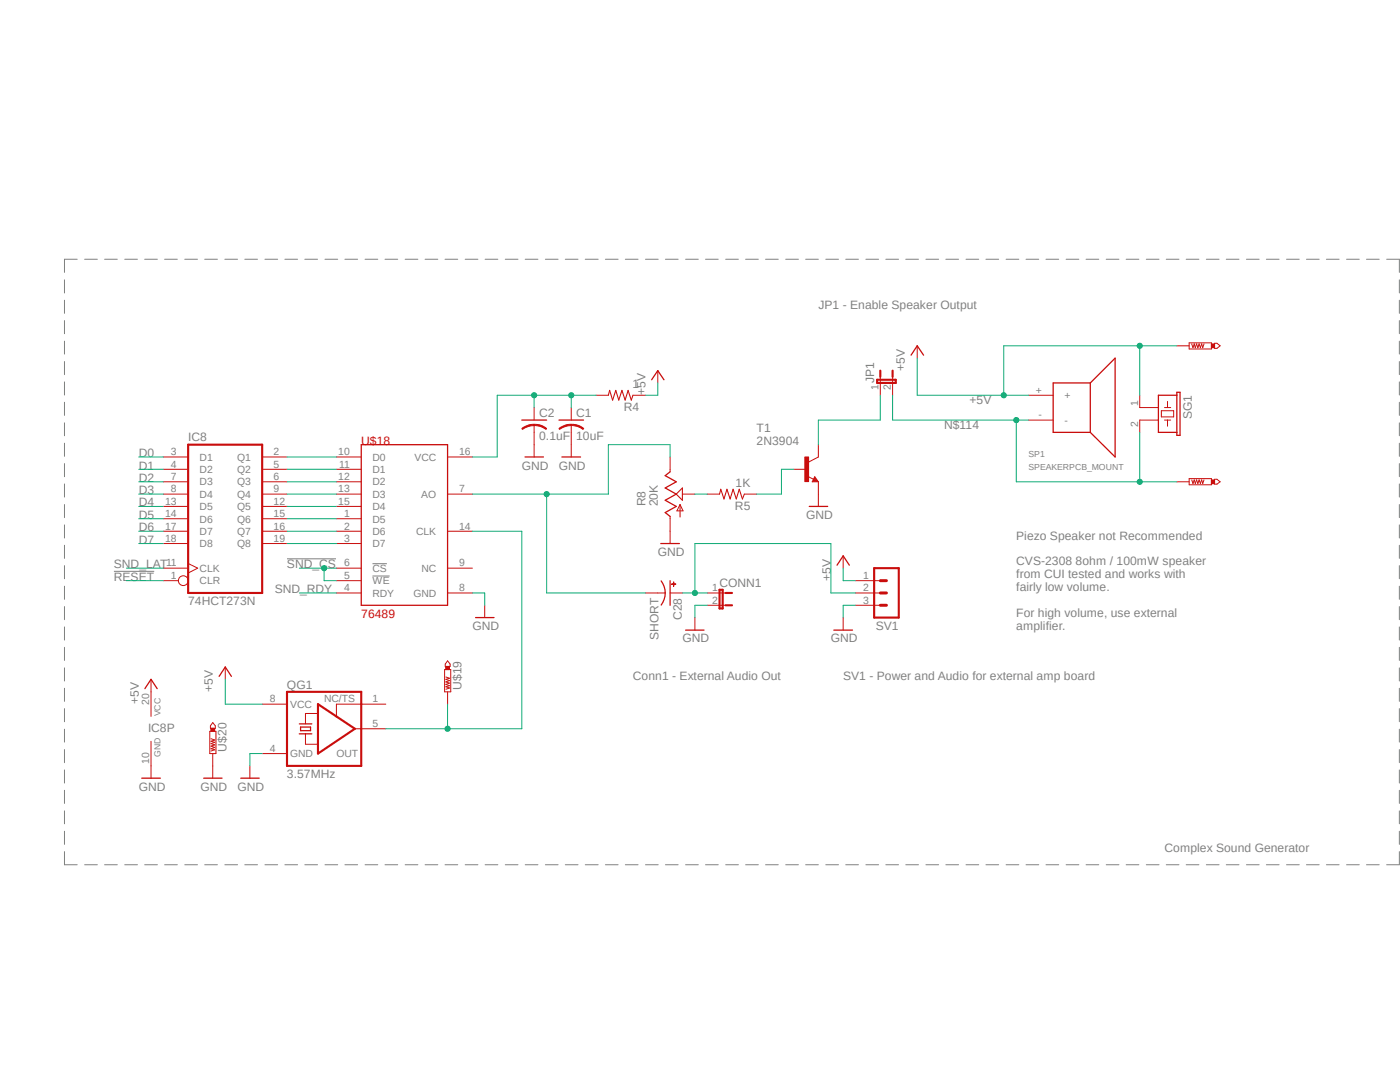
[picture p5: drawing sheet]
<svg xmlns="http://www.w3.org/2000/svg" width="279mm" height="216mm" viewBox="0 0 279 216" stroke-linecap="round" stroke-linejoin="round" font-family="sans-serif">
<path d="M12.7 51.6l266.7 121.1M279.4 51.6l-266.7 121.1" fill="none" stroke="#fff" stroke-width=".2"/>
<g fill="none" stroke="#808080" stroke-width=".2">
<path d="M12.9 55.8v2.7M12.9 59.9v2.6M15.4 51.7h-2.5v2.7M16.9 51.7h2.5M20.9 51.7h2.5M24.9 51.7h2.5M28.9 51.7h2.5M32.9 51.7h2.5M36.9 51.7h2.5M40.9 51.7h2.5M44.9 51.7h2.5M48.9 51.7h2.5"/>
<path d="M52.9 51.7h2.5M56.9 51.7h2.5M60.8 51.7h2.6M64.9 51.7h2.5M68.8 51.7h2.6M72.9 51.7h2.5M76.8 51.7h2.6M80.9 51.7h2.5M84.8 51.7h2.6M88.8 51.7h2.6M92.8 51.7h2.6M96.8 51.7h2.6"/>
<path d="M100.8 51.7h2.6M104.8 51.7h2.6M108.8 51.7h2.6M112.8 51.7h2.6M116.8 51.7h2.6M120.8 51.7h2.6M124.8 51.7h2.5M128.8 51.7h2.6M132.8 51.7h2.5M136.8 51.7h2.6M140.8 51.7h2.5M144.8 51.7h2.6"/>
<path d="M148.8 51.7h2.5M152.8 51.7h2.5M156.8 51.7h2.5M160.8 51.7h2.5M164.8 51.7h2.5M168.8 51.7h2.5M172.8 51.7h2.5M176.8 51.7h2.5M180.8 51.7h2.5M184.8 51.7h2.5M188.8 51.7h2.5M192.8 51.7h2.5"/>
<path d="M196.8 51.7h2.5M200.8 51.7h2.5M204.8 51.7h2.5M208.7 51.7h2.6M212.8 51.7h2.5M216.7 51.7h2.6M220.8 51.7h2.5M224.7 51.7h2.6M228.8 51.7h2.5M232.7 51.7h2.6M236.7 51.7h2.6M240.7 51.7h2.6"/>
<path d="M244.7 51.7h2.6M248.8 51.7h2.5M252.7 51.7h2.6M256.8 51.7h2.5M260.7 51.7h2.6M264.7 51.7h2.6M268.7 51.7h2.6M272.7 51.7h2.6M276.7 51.7h2.6v2.7M279.3 55.8v2.7M279.3 59.9v2.6M12.9 64v2.6"/>
<path d="M12.9 68.1v2.6M12.9 72.1v2.7M12.9 76.2v2.6M279.3 64v2.6M279.3 68.1v2.6M279.3 72.1v2.7M279.3 76.2v2.6M12.9 80.3v2.6M12.9 84.4v2.6M12.9 88.4v2.7M12.9 92.5v2.6M12.9 96.6v2.6"/>
<path d="M279.3 80.3v2.6M279.3 84.4v2.6M279.3 88.4v2.7M279.3 92.5v2.6M279.3 96.6v2.6M12.9 100.7v2.6M12.9 104.7v2.7M12.9 108.8v2.6M12.9 112.9v2.6M12.9 117v2.6M22.7 114h8.1M57.3 111.5h9.8"/>
<path d="M74.3 112.5h2.9M74.3 114.9h3.5M279.3 100.7v2.6M279.3 104.7v2.7M279.3 108.8v2.6M279.3 112.9v2.6M279.3 117v2.6M12.9 121v2.7M12.9 125.1v2.6M12.9 129.2v2.6M12.9 133.3v2.6M12.9 137.3v2.7"/>
<path d="M279.3 121v2.7M279.3 125.1v2.6M279.3 129.2v2.6M279.3 133.3v2.6M279.3 137.3v2.7M12.9 141.4v2.6M12.9 145.5v2.6M12.9 149.6v2.6M12.9 153.6v2.7M12.9 157.7v2.6M279.3 141.4v2.6M279.3 145.5v2.6"/>
<path d="M279.3 149.6v2.6M279.3 153.6v2.7M279.3 157.7v2.6M12.9 161.8v2.6M12.9 165.9v2.6M12.9 169.9v2.7h2.5M16.9 172.6h2.5M20.9 172.6h2.5M24.9 172.6h2.5M28.9 172.6h2.5M32.9 172.6h2.5M36.9 172.6h2.5"/>
<path d="M40.9 172.6h2.5M44.9 172.6h2.5M48.9 172.6h2.5M52.9 172.6h2.5M56.9 172.6h2.5M60.8 172.6h2.6M64.9 172.6h2.5M68.8 172.6h2.6M72.9 172.6h2.5M76.8 172.6h2.6M80.9 172.6h2.5M84.8 172.6h2.6"/>
<path d="M88.8 172.6h2.6M92.8 172.6h2.6M96.8 172.6h2.6M100.8 172.6h2.6M104.8 172.6h2.6M108.8 172.6h2.6M112.8 172.6h2.6M116.8 172.6h2.6M120.8 172.6h2.6M124.8 172.6h2.5M128.8 172.6h2.6M132.8 172.6h2.5"/>
<path d="M136.8 172.6h2.6M140.8 172.6h2.5M144.8 172.6h2.6M148.8 172.6h2.5M152.8 172.6h2.5M156.8 172.6h2.5M160.8 172.6h2.5M164.8 172.6h2.5M168.8 172.6h2.5M172.8 172.6h2.5M176.8 172.6h2.5M180.8 172.6h2.5"/>
<path d="M184.8 172.6h2.5M188.8 172.6h2.5M192.8 172.6h2.5M196.8 172.6h2.5M200.8 172.6h2.5M204.8 172.6h2.5M208.7 172.6h2.6M212.8 172.6h2.5M216.7 172.6h2.6M220.8 172.6h2.5M224.7 172.6h2.6M228.8 172.6h2.5"/>
<path d="M232.7 172.6h2.6M236.7 172.6h2.6M240.7 172.6h2.6M244.7 172.6h2.6M248.8 172.6h2.5M252.7 172.6h2.6M256.8 172.6h2.5M260.7 172.6h2.6M264.7 172.6h2.6M268.7 172.6h2.6M272.7 172.6h2.6M279.3 169.9v2.7h-2.6"/>
<path d="M279.3 161.8v2.6M279.3 165.9v2.6"/>
</g>
<g fill="none" stroke="#c90d0c" stroke-width=".2">
<path d="M119 78.9h2.4M126.3 78.9h2.5M131.3 74v2.4M67.1 91.2h5M67.1 93.6h5M67.1 96.1h5M67.1 98.6h5M89.3 91.2h5M89.3 98.6h5M106.6 84.8v1.5M67.1 101h5M67.1 103.5h5"/>
<path d="M67.1 106h5M67.1 108.5h5M67.1 113.4h5M67.1 115.9h5M67.1 118.3h5M89.3 106h5M89.3 113.4h5M89.3 118.3h5M96.7 120.8v2.4"/>
</g>
<path d="M130 75.8l1.3-1.8 1.2 1.8M72.1 88.7h17.2v32.1h-17.2zM104.1 83.8h5M94.9 123.2h3.7" fill="none" stroke="#c90d0c" stroke-width=".25"/>
<path d="M121.4 78.9l.3-1 .6 1.9 .6-1.9 .6 1.9 .6-1.9 .7 1.9 .5-1.9 .7 1.9 .3-.9" fill="none" stroke="#c90d0c" stroke-width=".21"/>
<path d="M106.6 84.7a3.5 3.5 0 0 1 2.5 .8l-.1 .2a3.9 3.9 0 0 0-2.4-.8z" fill-rule="evenodd" fill="#c90d0c"/>
<path d="M106.6 84.7a3.5 3.5 0 0 1 2.5 .8l-.1 .2a3.9 3.9 0 0 0-2.4-.8z" fill="none" stroke="#c90d0c" stroke-width=".2"/>
<path d="M104.1 85.5a4 4 0 0 1 2.5-.8v.2a4.2 4.2 0 0 0-2.3 .8z" fill-rule="evenodd" fill="#c90d0c"/>
<g fill="none" stroke="#c90d0c" stroke-width=".2">
<path d="M104.1 85.5a4 4 0 0 1 2.5-.8v.2a4.2 4.2 0 0 0-2.3 .8zM106.6 81.3v2.5M106.6 86.3v4.9M45 133.1v2.5M88.7 133.6h1.3v4.4h-1.3zM89 135.1l.7 .2-.7 .3 .7 .2-.7 .3 .7 .2-.7 .3 .7 .2-.7 .2 .7 .3-.7 .2M89.3 131.9l.5 .6v.5h-.9v-.5zM49.9 152.8v2.5M52.3 140.5h5M52.3 150.4h5M61 146.4v2.1h2.5M63.5 142.4h-2.5v2"/>
<path d="M70.8 145.4h6.2M77 140.5h-9.9v2.5"/>
</g>
<path d="M104.8 91.2h3.7M43.7 135l1.3-1.9 1.2 1.9M48 155.3h3.7M59.7 146.4h2.5M59.7 144.4h2.5M60 145.1h2v.7h-2z" fill="none" stroke="#c90d0c" stroke-width=".25"/>
<path d="M57.3 138h14.8v14.8h-14.8zM63.5 140.5l7.3 4.9-7.3 5z" fill="none" stroke="#c90d0c" stroke-width=".42"/>
<path d="M88.9 133h.8v.6h-.8z" fill-rule="evenodd" fill="#c90d0c"/>
<path d="M88.9 133h.8v.6h-.8zM89.3 138v2.5M41.9 145.9h1.2v4.5h-1.2zM42.1 147.4l.7 .3-.7 .2 .7 .2-.7 .3 .7 .2-.7 .3 .7 .2-.7 .3 .7 .2-.7 .3M42.5 144.2l.5 .6v.5h-1v-.5z" fill="none" stroke="#c90d0c" stroke-width=".2"/>
<path d="M42.1 145.3h.7v.6h-.7z" fill-rule="evenodd" fill="#c90d0c"/>
<g fill="none" stroke="#c90d0c" stroke-width=".2">
<path d="M205.3 78.9h4.9M227.5 78.9v2.4h3.7M205.3 83.8h4.9M231.2 83.8h-3.7v2.5M231.8 82h2.4v1.2h-2.4zM232.4 83.8h1.2M232.4 81.3h1.2M233 80.1v1.2M233 83.8v1.2M237.3 95.5h4.5v1.2h-4.5zM237.8 95.8l.3 .7 .2-.7 .2 .7 .3-.7 .3 .7 .2-.7 .3 .7 .2-.7 .2 .7 .3-.7M242.4 95.6h.5l.6 .5-.6 .5h-.5z"/>
<path d="M42.1 145.3h.7v.6h-.7zM42.5 150.4v4.9"/>
</g>
<path d="M217.6 76.4h-7.4v9.9h7.4M217.6 76.4v9.9M217.6 76.4l4.9-4.9v19.7l-4.9-4.9M234.9 78.9h-3.7v7.4h3.7M234.9 78.3h.6v8.6h-.6zM40.6 155.3h3.7" fill="none" stroke="#c90d0c" stroke-width=".25"/>
<path d="M241.8 95.8h.6v.7h-.6z" fill-rule="evenodd" fill="#c90d0c"/>
<path d="M237.3 68.4h4.5v1.2h-4.5zM237.8 68.6l.3 .8 .2-.8 .2 .8 .3-.8 .3 .8 .2-.8 .3 .8 .2-.8 .2 .8 .3-.8M242.4 68.5h.5l.6 .5-.6 .5h-.5zM234.9 96.1h2.4M241.8 95.8h.6v.7h-.6z" fill="none" stroke="#c90d0c" stroke-width=".2"/>
<path d="M241.8 68.6h.6v.8h-.6z" fill-rule="evenodd" fill="#c90d0c"/>
<path d="M234.9 69h2.4M241.8 68.6h.6v.8h-.6zM114 84.8v1.5" fill="none" stroke="#c90d0c" stroke-width=".2"/>
<path d="M111.5 83.8h5" fill="none" stroke="#c90d0c" stroke-width=".25"/>
<path d="M114 84.7a3.5 3.5 0 0 1 2.5 .8l-.2 .2a3.9 3.9 0 0 0-2.3-.8z" fill-rule="evenodd" fill="#c90d0c"/>
<path d="M114 84.7a3.5 3.5 0 0 1 2.5 .8l-.2 .2a3.9 3.9 0 0 0-2.3-.8z" fill="none" stroke="#c90d0c" stroke-width=".2"/>
<path d="M111.5 85.5a4 4 0 0 1 2.5-.8v.2a4.2 4.2 0 0 0-2.3 .8z" fill-rule="evenodd" fill="#c90d0c"/>
<path d="M111.5 85.5a4 4 0 0 1 2.5-.8v.2a4.2 4.2 0 0 0-2.3 .8zM114 81.3v2.5M114 86.3v4.9M133.7 91.2v2.9M136.2 98.6h2.5M131.3 118.3h1.5M133.7 103v5.5M135.7 100.7v2.5M135.7 100.7l.6 1.2h-1.2zM141.1 118.3h3.7M138.7 123.2v2.5M141.1 120.8h3.7" fill="none" stroke="#c90d0c" stroke-width=".2"/>
<path d="M112.1 91.2h3.8M133.7 94.1l-.9 .8 2.2 1.2-2.2 1.3 2.2 1.2-2.2 1.2 2.2 1.2-2.2 1.3 .9 .7M131.9 108.5h3.7M132 115.9a4 4 0 0 1 0 4.8M133.7 115.9v4.9M136.8 125.7h3.7" fill="none" stroke="#c90d0c" stroke-width=".25"/>
<path d="M143.6 117.7h.6v3.7h-.6zM144.8 118.3h1.3M144.8 120.8h1.3" fill="none" stroke="#c90d0c" stroke-width=".42"/>
<path d="M135 98.6l1.2-1.2v2.4z" fill="none" stroke="#c90d0c" stroke-width=".21"/>
<path d="M134.4 116.1l.1 .9z" fill-rule="evenodd" fill="#c90d0c"/>
<path d="M134.4 116.1l.1 .9z" fill="none" stroke="#c90d0c" stroke-width=".2"/>
<path d="M134 116.5l.9 .1z" fill-rule="evenodd" fill="#c90d0c"/>
<g fill="none" stroke="#c90d0c" stroke-width=".2">
<path d="M32.6 91.2h4.9M32.6 93.6h4.9M32.6 96.1h4.9M32.6 98.6h4.9M52.3 91.2h5M52.3 93.6h5M52.3 96.1h5M52.3 98.6h5M161.2 95l1.1 .6M162.6 95.1l.7 1h-1.2zM163.3 91.2l-1.9 1M32.6 115.9h3"/>
<path d="M32.6 113.4h4.9M32.6 101h4.9M32.6 103.5h4.9M32.6 106h4.9M32.6 108.5h4.9M37.5 112.4l2 1-2 .9M52.3 101h5M52.3 103.5h5M52.3 106h5M52.3 108.5h5M128.8 118.3h2.5M133.7 118.3h2.5"/>
<path d="M134 116.5l.9 .1zM30.1 135.6v7.4M30.1 147.9v7.4"/>
<circle cx="36.6" cy="115.9" r=".98"/>
</g>
<path d="M37.5 88.7h14.8v29.6h-14.8z" fill="none" stroke="#c90d0c" stroke-width=".42"/>
<path d="M162.6 95.6l.1 .3h-.4l.3-.5 .5 .6h-.8M28.9 137.4l1.2-1.8 1.3 1.8M28.3 155.3h3.7" fill="none" stroke="#c90d0c" stroke-width=".25"/>
<path d="M160.6 91.2h.8v4.9h-.8z" fill-rule="evenodd" fill="#c90d0c"/>
<g fill="none" stroke="#c90d0c" stroke-width=".2">
<path d="M175.7 75.2v3.7M178.1 75.2v3.7M183 69v2.5M141.1 98.6h2.5M148.5 98.6h2.5M158.4 93.6h2.5M160.6 91.2h.8v4.9h-.8zM163.3 88.7v2.5M163.3 96.1v4.9M168.3 110.9v2.5M170.7 115.9h5M170.7 118.3h5"/>
<path d="M168.3 123.2v2.5M170.7 120.8h5"/>
</g>
<path d="M143.6 98.6l.2-1 .7 2 .6-2 .6 2 .6-2 .6 2 .6-2 .7 2 .3-1" fill="none" stroke="#c90d0c" stroke-width=".21"/>
<path d="M181.8 70.9l1.2-1.9 1.3 1.9M161.5 101h3.7M167 112.8l1.3-1.9 1.2 1.9M166.4 125.7h3.7" fill="none" stroke="#c90d0c" stroke-width=".25"/>
<path d="M175 75.8h3.8v.6h-3.8zM175.7 74v1.2M178.1 74v1.2M174.5 113.4h4.9v9.8h-4.9z" fill="none" stroke="#c90d0c" stroke-width=".42"/>
<path d="M175.7 118.3h1.2M175.7 115.9h1.2M175.7 120.8h1.2" fill="none" stroke="#c90d0c" stroke-width=".59"/>
<path d="M27.7 91.2h4.9M27.7 93.6h4.9M27.7 96.1h4.9M27.7 98.6h4.9M27.7 101h4.9M27.7 103.5h4.9M27.7 106h4.9M27.7 108.5h4.9M59.7 113.4h7.4M64.7 113.4v2.5h2.4" fill="none" stroke="#0dab76" stroke-width=".2"/>
<circle cx="64.7" cy="113.4" r=".51" fill="#0dab76"/>
<g fill="none" stroke="#0dab76" stroke-width=".2">
<path d="M131.3 76.4v2.5h-2.5M200.3 69v9.9h5M168.3 113.4v2.5h2.4M45 135.6v4.9h7.3"/>
<circle cx="64.7" cy="113.4" r=".51"/>
</g>
<circle cx="200.3" cy="78.9" r=".51" fill="#0dab76"/>
<g fill="none" stroke="#0dab76" stroke-width=".2">
<path d="M200.3 69h34.6M227.5 69v9.9"/>
<circle cx="200.3" cy="78.9" r=".51"/>
</g>
<circle cx="227.5" cy="69" r=".51" fill="#0dab76"/>
<g fill="none" stroke="#0dab76" stroke-width=".2">
<path d="M106.6 78.9v2.4M119 78.9h-19.8v12.3h-4.9M183 71.5v7.4h17.3"/>
<circle cx="227.5" cy="69" r=".51"/>
</g>
<circle cx="106.6" cy="78.9" r=".51" fill="#0dab76"/>
<g fill="none" stroke="#0dab76" stroke-width=".2">
<path d="M114 78.9v2.4"/>
<circle cx="106.6" cy="78.9" r=".51"/>
</g>
<circle cx="114" cy="78.9" r=".51" fill="#0dab76"/>
<g fill="none" stroke="#0dab76" stroke-width=".2">
<path d="M94.3 118.3h2.4v2.5M141.1 120.8h-2.4v2.4M170.7 120.8h-2.4v2.4M52.3 150.4h-2.4v2.4M77 145.4h27.1M89.3 140.5v4.9"/>
<circle cx="114" cy="78.9" r=".51"/>
</g>
<circle cx="89.3" cy="145.4" r=".51" fill="#0dab76"/>
<g fill="none" stroke="#0dab76" stroke-width=".2">
<path d="M57.3 91.2h9.8M57.3 93.6h9.8M57.3 96.1h9.8M57.3 98.6h9.8M109.1 98.6v19.7h19.7M133.7 91.2v-2.5h-12.3v9.9h-27.1M25.2 115.9h7.4M25.2 113.4h7.4M57.3 106h9.8M57.3 101h9.8M57.3 103.5h9.8M57.3 108.5h9.8"/>
<path d="M59.7 118.3h7.4M94.3 106h9.8v39.4"/>
<circle cx="89.3" cy="145.4" r=".51"/>
</g>
<circle cx="109.1" cy="98.6" r=".51" fill="#0dab76"/>
<g fill="none" stroke="#0dab76" stroke-width=".2">
<path d="M158.4 93.6h-2.4v5h-5M205.3 83.8h-2.5v12.3h32.1M227.5 86.3v9.8"/>
<circle cx="109.1" cy="98.6" r=".51"/>
</g>
<circle cx="227.5" cy="96.1" r=".51" fill="#0dab76"/>
<g fill="none" stroke="#0dab76" stroke-width=".2">
<path d="M178.1 83.8h24.7"/>
<circle cx="227.5" cy="96.1" r=".51"/>
</g>
<circle cx="202.8" cy="83.8" r=".51" fill="#0dab76"/>
<g fill="none" stroke="#0dab76" stroke-width=".2">
<path d="M175.7 78.9v4.9h-12.4v4.9M178.1 78.9v4.9M136.2 118.3h4.9M138.7 118.3v-9.8h27.1v9.8h4.9"/>
<circle cx="202.8" cy="83.8" r=".51"/>
</g>
<circle cx="138.7" cy="118.3" r=".51" fill="#0dab76"/>
<g fill="none" stroke="#0dab76" stroke-width=".2">
<path d="M138.7 98.6h2.4"/>
<circle cx="138.7" cy="118.3" r=".51"/>
</g>
<g font-size="2.4" fill="#808080">
<text x="163.3" y="61.6">JP1 - Enable Speaker Output</text>
<text x="126.2" y="77.4">1</text>
<text x="174.5" y="76.4" transform="rotate(-90 174.5 76.4)">JP1</text>
<text x="180.6" y="74" transform="rotate(-90 180.6 74)">+5V</text>
<text x="107.6" y="83.2">C2</text>
<text x="115" y="83.2">C1</text>
<text x="124.5" y="82">R4</text>
<text x="128.8" y="78.9" transform="rotate(-90 128.8 78.9)">+5V</text>
<text x="193.5" y="80.6">+5V</text>
<text x="237.8" y="83.7" transform="rotate(-90 237.8 83.7)">SG1</text>
<text x="37.5" y="88.1">IC8</text>
<text x="107.6" y="87.9">0.1uF</text>
<text x="115" y="87.9">10uF</text>
<text x="151" y="88.7">2N3904</text>
<text x="151" y="86.3">T1</text>
<text x="188.4" y="85.6">N$114</text>
<text x="27.7" y="91.2">D0</text>
<text x="27.7" y="93.7">D1</text>
<text x="104.1" y="93.7">GND</text>
<text x="111.5" y="93.7">GND</text>
<text x="27.7" y="96.1">D2</text>
<text x="27.7" y="98.6">D3</text>
<text x="27.7" y="101">D4</text>
<text x="128.8" y="101" transform="rotate(-90 128.8 101)">R8</text>
<text x="131.3" y="101" transform="rotate(-90 131.3 101)">20K</text>
<text x="146.7" y="101.8">R5</text>
<text x="146.8" y="97.1">1K</text>
<text x="27.7" y="103.5">D5</text>
<text x="27.7" y="106">D6</text>
<text x="160.9" y="103.5">GND</text>
<text x="202.8" y="107.7">Piezo Speaker not Recommended</text>
<text x="22.7" y="113.4">SND_LAT</text>
<text x="27.7" y="108.5">D7</text>
<text x="57.3" y="113.4">SND_CS</text>
<text x="131.3" y="110.9">GND</text>
<text x="202.8" y="112.8">CVS-2308 8ohm / 100mW speaker</text>
<text x="22.7" y="115.9">RESET</text>
<text x="54.8" y="118.3">SND_RDY</text>
<text x="143.6" y="117.1">CONN1</text>
<text x="165.8" y="115.9" transform="rotate(-90 165.8 115.9)">+5V</text>
<text x="202.8" y="115.4">from CUI tested and works with</text>
<text x="202.8" y="118">fairly low volume.</text>
<text x="37.5" y="120.8">74HCT273N</text>
<text x="94.3" y="125.7">GND</text>
<text x="136.1" y="123.7" transform="rotate(-90 136.1 123.7)">C28</text>
<text x="174.8" y="125.7">SV1</text>
<text x="202.8" y="123.1">For high volume, use external</text>
<text x="202.8" y="125.7">amplifier.</text>
<text x="131.4" y="127.7" transform="rotate(-90 131.4 127.7)">SHORT</text>
<text x="136.2" y="128.2">GND</text>
<text x="165.8" y="128.2">GND</text>
<text x="57.3" y="137.4">QG1</text>
<text x="92.1" y="137.7" transform="rotate(-90 92.1 137.7)">U$19</text>
<text x="126.3" y="135.6">Conn1 - External Audio Out</text>
<text x="168.3" y="135.6">SV1 - Power and Audio for external amp board</text>
<text x="27.7" y="140.5" transform="rotate(-90 27.7 140.5)">+5V</text>
<text x="42.5" y="138" transform="rotate(-90 42.5 138)">+5V</text>
<text x="29.5" y="146">IC8P</text>
<text x="45.2" y="150" transform="rotate(-90 45.2 150)">U$20</text>
<text x="57.3" y="155.3">3.57MHz</text>
<text x="27.7" y="157.8">GND</text>
<text x="40" y="157.8">GND</text>
<text x="47.4" y="157.8">GND</text>
<text x="232.4" y="170.1">Complex Sound Generator</text>
</g>
<g font-size="2.4" fill="#c90d0c">
<text x="72.1" y="88.7">U$18</text>
<text x="72.1" y="123.2">76489</text>
</g>
<g font-size="2.1" fill="#808080">
<text x="175.3" y="77.9" transform="rotate(-90 175.3 77.9)">1</text>
<text x="177.8" y="77.9" transform="rotate(-90 177.8 77.9)">2</text>
<text x="206.7" y="78.5">+</text>
<text x="207.3" y="83.4">-</text>
<text x="212.5" y="79.6">+</text>
<text x="227.1" y="81" transform="rotate(-90 227.1 81)">1</text>
<text x="212.5" y="84.5">-</text>
<text x="227.1" y="85.3" transform="rotate(-90 227.1 85.3)">2</text>
<text x="34.1" y="95.8">7</text>
<text x="34.1" y="90.8">3</text>
<text x="34.1" y="93.3">4</text>
<text x="39.8" y="91.9">D1</text>
<text x="39.8" y="94.4">D2</text>
<text x="47.3" y="94.4">Q2</text>
<text x="47.3" y="91.9">Q1</text>
<text x="54.6" y="90.8">2</text>
<text x="54.6" y="93.3">5</text>
<text x="54.6" y="95.8">6</text>
<text x="67.5" y="90.8">10</text>
<text x="67.5" y="95.8">12</text>
<text x="67.7" y="93.3">11</text>
<text x="74.3" y="91.9">D0</text>
<text x="74.3" y="94.4">D1</text>
<text x="82.7" y="91.9">VCC</text>
<text x="91.6" y="90.8">16</text>
<text x="33" y="100.7">13</text>
<text x="34.1" y="98.3">8</text>
<text x="39.8" y="101.8">D5</text>
<text x="39.8" y="96.9">D3</text>
<text x="39.8" y="99.3">D4</text>
<text x="47.3" y="96.9">Q3</text>
<text x="47.3" y="99.4">Q4</text>
<text x="47.3" y="101.8">Q5</text>
<text x="54.6" y="98.3">9</text>
<text x="54.6" y="100.7">12</text>
<text x="67.5" y="98.3">13</text>
<text x="67.5" y="100.7">15</text>
<text x="74.3" y="96.9">D2</text>
<text x="74.3" y="99.3">D3</text>
<text x="74.3" y="101.8">D4</text>
<text x="84.1" y="99.4">AO</text>
<text x="91.6" y="98.3">7</text>
<text x="33" y="103.2">14</text>
<text x="33" y="105.7">17</text>
<text x="39.8" y="104.3">D6</text>
<text x="39.8" y="106.7">D7</text>
<text x="47.3" y="104.3">Q6</text>
<text x="47.3" y="106.7">Q7</text>
<text x="54.6" y="103.2">15</text>
<text x="54.6" y="105.7">16</text>
<text x="68.7" y="103.2">1</text>
<text x="68.7" y="105.7">2</text>
<text x="74.3" y="104.3">D5</text>
<text x="74.3" y="106.7">D6</text>
<text x="83.1" y="106.7">CLK</text>
<text x="91.6" y="105.7">14</text>
<text x="33" y="108.1">18</text>
<text x="33.1" y="113">11</text>
<text x="39.8" y="109.2">D8</text>
<text x="47.3" y="109.2">Q8</text>
<text x="54.6" y="108.1">19</text>
<text x="68.7" y="108.1">3</text>
<text x="68.7" y="113">6</text>
<text x="74.3" y="109.2">D7</text>
<text x="91.6" y="113">9</text>
<text x="34.1" y="115.5">1</text>
<text x="39.8" y="114.1">CLK</text>
<text x="39.8" y="116.6">CLR</text>
<text x="68.7" y="115.5">5</text>
<text x="68.7" y="118">4</text>
<text x="74.3" y="114.1">CS</text>
<text x="74.3" y="116.6">WE</text>
<text x="74.3" y="119">RDY</text>
<text x="82.5" y="119">GND</text>
<text x="84.1" y="114.1">NC</text>
<text x="91.6" y="118">8</text>
<text x="142.1" y="118">1</text>
<text x="172.3" y="115.5">1</text>
<text x="172.3" y="118">2</text>
<text x="142.1" y="120.4">2</text>
<text x="172.3" y="120.4">3</text>
<text x="29.8" y="140.7" transform="rotate(-90 29.8 140.7)">20</text>
<text x="53.8" y="140.2">8</text>
<text x="57.9" y="141.2">VCC</text>
<text x="64.7" y="140">NC/TS</text>
<text x="74.3" y="140.2">1</text>
<text x="74.3" y="145.1">5</text>
<text x="29.8" y="152.4" transform="rotate(-90 29.8 152.4)">10</text>
<text x="53.8" y="150">4</text>
<text x="57.9" y="151.1">GND</text>
<text x="67.1" y="151.1">OUT</text>
</g>
<g font-size="1.7" fill="#808080">
<text x="205.3" y="93.7">SPEAKERPCB_MOUNT</text>
<text x="205.3" y="91.2">SP1</text>
<text x="32" y="143" transform="rotate(-90 32 143)">VCC</text>
<text x="32" y="151.1" transform="rotate(-90 32 151.1)">GND</text>
</g>
</svg>
